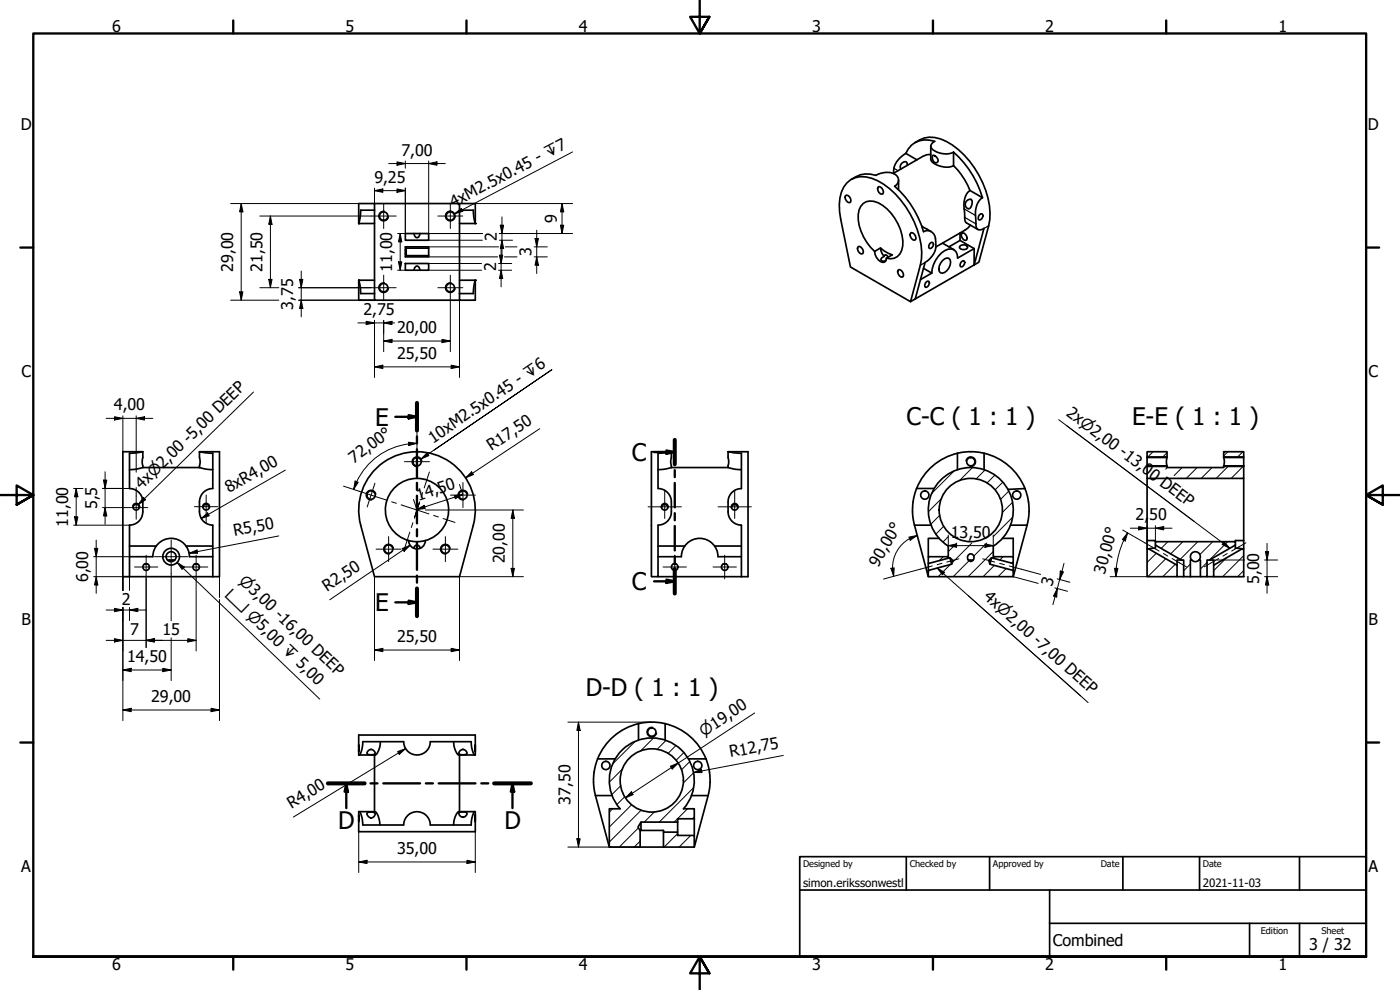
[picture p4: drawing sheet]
<svg xmlns="http://www.w3.org/2000/svg" width="420mm" height="297mm" viewBox="0 0 420 297" stroke-linecap="round" stroke-linejoin="round" font-family="sans-serif">
<!-- layer: Hatch (ISO) -->
<g fill="none" stroke="#000" stroke-width=".3">
<path d="M346.1 135.5l-1.4 1.4M350.2 135.8l-1.4 1.5M368.5 135.5l-1.3 1.3M368.7 139.8l-3.7 3.7M373 135.5l-1.7 1.8M373.3 139.8l-3.8 3.7M282 154.6l-2.6 2.7M282.5 149.6l-3.9 3.9M283.2 157.9l-2.3 2.4M286.3 141.4l-6.6 6.6M291.8 140.3l-3.8 3.9M295.6 141l-2.7 2.7"/>
<path d="M298.6 142.6l-2.4 2.3M300.9 144.7l-2.3 2.3M302.7 147.3l-2.4 2.5M303.8 150.8l-3 3M303.8 155.2l-5.7 5.8M350.3 140.3l-.5 .5M354.8 140.3l-2.4 2.4M359.3 140.3l-3.3 3.2M363.8 140.3l-3.3 3.2M279.1 171l-.5 .5M283.1 167l-1.2 1.2M284.6 161l-1.6 1.6"/>
<path d="M285.2 169.4l-3.6 3.6M287.1 162.9l-2.5 2.6M290.8 168.3l-4.7 4.7M291.7 162.9l-6 6M296.1 162.9l-3.9 4M298.1 165.5l-7.5 7.5M298.4 169.6l-3.4 3.4M301 167l-.9 1M302 170.6l-2.5 2.4M304.1 173h-.1M304.1 168.5l-.5 .5M347 166l-2.7 2.8"/>
<path d="M349.9 167.6l-5.4 5.4M350.5 162.5l-2 2M352.7 169.3l-3.7 3.7M355 162.5l-3.7 3.7M357.3 169.3l-2.1 1.9M359.5 162.5l-5.3 5.3M362.2 168.7l-1.9 2M364 162.5l-3.9 3.9M368.1 167.4l-3.9 3.8M368.4 162.5l-5.4 5.5M373.3 171.2l-1.9 1.8M373.3 166.7l-6.4 6.3"/>
<path d="M186.3 235.7l-2.7 2.7M186.8 230.8l-3.9 3.8M187.5 239l-2.3 2.4M190.6 222.5l-6.7 6.6M196.1 221.5l-3.9 3.8M199.9 222.2l-2.7 2.6M202.8 223.7l-2.3 2.4M205.2 225.8l-2.3 2.3M207 228.5l-2.5 2.5M208.2 231.9l-3.1 3M208.2 236.3l-10.4 10.4M183.9 242.7l-1 1"/>
<path d="M189.6 241.4l-6.7 6.8M191.6 248.4l-5.8 5.8M192.1 252.4l-1.8 1.8M192.4 243.1l-9.5 9.6M196.4 243.6l-3 3.1M199.3 249.7l-.2 .2M203.4 250.1l-4.1 4.1M206.3 242.7l-4 4M207.3 250.7l-3.5 3.5M208.4 245.1l-.6 .6M208.4 254.1l-.1 .1"/>
</g>
<!-- layer: Visible (ISO) -->
<g fill="none" stroke="#000" stroke-width=".51">
<path d="M253.7 58.7l.4-.1a1.59 1.59 0 0 1 1.2 2l-.3 .2a1.63 1.63 0 0 1-1.3-2.1zM254.2 54.9a7.5 7.5 0 0 1 9.1-.7 27 27 0 0 1 13.3 21.5l-.4 3.9-2.9 10.9-18.1-10.4-2.9-14.3a12.3 12.3 0 0 1 1.9-10.9zM255.5 53.8a7.7 7.7 0 0 1 7.3-1.2 5.9 5.9 0 0 1 6.2 0 1.99 1.99 0 0 1-.5 3.3 28.7 28.7 0 0 1 8.7 13.6 2.43 2.43 0 0 1 3.6 2.1 6.4 6.4 0 0 1-3.2 7.2l-2.9 10.9M263.5 56.2l.3-.2a1.6 1.6 0 0 1 1.2 2.1l-.3 .2a1.6 1.6 0 0 1-1.2-2.1zM269.7 54v2.9M271.8 46a7 7 0 0 0-3.7 6M271.8 46l3.4 1.9M272.3 49.6l-.2-.8a1.42 1.42 0 0 0-1.6 .3 1.42 1.42 0 0 0-.2 1.6M274.6 42.8a8.3 8.3 0 0 1 9.4-.4 26.7 26.7 0 0 1 13.1 23.5l-3.3 12.8-1.4 .8M279.3 43.8v4a4.5 4.5 0 0 0 4 2.3 4.5 4.5 0 0 0 2.9-.4M279.3 46.3l-1.2 .1-1.1 .5-8.9 5.1M280 46.6a1.44 1.44 0 0 1 1.2 2.2 1.44 1.44 0 0 1-1.2-2.2z"/>
<path d="M286.2 45.7a5.9 5.9 0 0 1-6.8-1.5 1.49 1.49 0 0 1 1.1-1.8 6.7 6.7 0 0 0-8.7 3.6M286.2 45.7a28.8 28.8 0 0 1 8.7 13.6M286.2 49.7a21.3 21.3 0 0 1 4.9 7.5M286.2 45.7v4M291.1 57.2a5.8 5.8 0 0 0-1.7 5.5l.1 2.5a1.74 1.74 0 0 0 .5 1.7l3.5 2M291.1 57.2l3.8 2.1M294.9 59.3a6.3 6.3 0 0 0-2 6.6v1.3a1.41 1.41 0 0 0 .6 1.7 1.41 1.41 0 0 0 1.8-.4l-2.9 11M107.7 67.1v-6h34.9v6M107.7 67.1h4.7M112.4 63.1h-4.2l-.1 2.2-.4 1.8M112.4 61.1v27M121.6 74.1h7.1v3h-7.1z"/>
<path d="M121.6 79.1h7.1v2h-7.1zM121.6 70.1h7.1v2h-7.1zM121.6 76l.3 .7M121.9 74.5v2.2M121.9 74.5l-.3 .6M121.9 76.7h6.8M121.9 74.5h6.8M124.2 70.1l.2 .6 .7 .6 .4-.1 .6-1.1M137.9 61.1v2h4.1l.2 2.2 .4 1.8M137.9 67.1h4.7M137.9 63.1v25M257.5 74.1l.3-.2a1.67 1.67 0 0 1 1.2 2.1l-.3 .2a1.64 1.64 0 0 1-1.2-2.1z"/>
<path d="M262.5 75.4a3.6 3.6 0 0 0 2.4 3.3l.6-.1 .4-.4 .1-.7M262.5 75.4a13.8 13.8 0 0 1-4.7-12.3 3.8 3.8 0 0 1 5.8-2.2 14.5 14.5 0 0 1 7.3 12.8 3.8 3.8 0 0 1-4.9 3.8M264.2 74.4l-1.7 1M265.3 76.9l-.5-.8-.6-1.7 1.2 .9 2.4 1.2-1.8 1M266.6 77.2l-.4-.5-.7-.2-.8 .8-.3 .7a1.02 1.02 0 0 0 1.5 .2M273.2 70l.4-.2a1.63 1.63 0 0 1 1.2 2.1l-.4 .2a1.6 1.6 0 0 1-1.2-2.1zM276.6 67.8l.1 .1M276.8 68l2.7 1.5M279.1 73l.6-.3a.93 .93 0 0 1 .3 1.2 .93 .93 0 0 1-1.2 .5v-.7zM282.9 78.2l.6-.6 .7-.2 .6 .1a2.53 2.53 0 0 1-.6 3.7l-.7 .5-.6 .3-.6-.1a2.18 2.18 0 0 1 0-2.9zM282.9 72.9l3.4 2M288 74a1.62 1.62 0 0 1 2.4 0v.4a1.62 1.62 0 0 1-2.4 0z"/>
<path d="M288.1 69.9v2.2l4.3 2.5M288.1 72.1l-3.3 2M288.6 70l.3-.1a1.63 1.63 0 0 1 1.2 2.1l-.3 .1a1.6 1.6 0 0 1-1.2-2.1zM288.7 78.4l.4-.2 .3 .2a1.24 1.24 0 0 1-1 1.7 1.16 1.16 0 0 1 .3-1.7zM290.1 60.3a.93 .93 0 0 1 1.6-.1v1a1.23 1.23 0 0 1-1.4 1.3 1.44 1.44 0 0 1-.2-2.2zM291.2 67.5l-1.5 1.5-8.8 5.1M292.4 79.5v-4.9l-5 2.8a2.36 2.36 0 0 0-1.1-2.5 2.36 2.36 0 0 0-2.8 .3 8.6 8.6 0 0 0-3.9 6.7M292.4 79.5l-17.7 10.2M293.9 64.5l.8-.3a1.13 1.13 0 0 1-.9 1.8l-.2-.8zM107.7 84.1l.4 1.7 .1 2.3h4.2M107.7 84.1v6h4.7M107.7 84.1h4.7"/>
<path d="M112.4 88.1v2h25.5M124.2 81.1l.2-.7 .7-.6 .4 .2 .6 1.1M137.9 84.1h4.7M142.6 84.1l-.4 1.7-.2 2.3h-4.1M142.6 84.1v6h-4.7v-2M269.5 81.1l.3-.2a1.6 1.6 0 0 1 1.2 2.1l-.3 .2a1.6 1.6 0 0 1-1.2-2.1zM274.7 89.7l-1.4 .8M277.2 80.5l2.4 1.4M278.1 84.5l.4-.2 .3 .2a1.27 1.27 0 0 1-1.1 1.7 1.18 1.18 0 0 1 .4-1.7zM279.6 81.9l-3.4 2M36.9 135.5h6l-4 .5v10.6a4 4 0 0 1 4 4 6.7 6.7 0 0 1-1.2 5.8 4.1 4.1 0 0 1-2.8 1.2v15.4h-2zM42.9 135.5l-.2 3 .2 1.8"/>
<path d="M59.9 135.5l4 .5v10.6a4 4 0 0 0-4 4 6.7 6.7 0 0 0 1.1 5.8 4.2 4.2 0 0 0 2.9 1.2v15.4M59.9 135.5h6v37.5h-2M59.9 135.5l.2 3-.2 1.8M195.5 135.5h6l-4 .5v10.6a4 4 0 0 1 4 4 6.5 6.5 0 0 1-1.2 5.8 4.1 4.1 0 0 1-2.8 1.2v15.4h-2zM201.5 135.5l-.2 3 .2 1.8M218.5 135.5l4 .5v10.6a4 4 0 0 0-4 3.9 6.5 6.5 0 0 0 1.2 5.9 4.1 4.1 0 0 0 2.8 1.2v15.4M218.5 135.5h6v37.5h-27M218.5 135.5l.2 3-.2 1.8M287.4 136a17.5 17.5 0 0 0-12.3 10.6M295.3 136a17.5 17.5 0 0 1 12.3 10.6M344.3 139.8h5.9v.5h17v-.5h6.1v3.7h-29zM344.3 135.5h5.9v1.8h-5.9z"/>
<path d="M344.3 137.3v2.5M350.2 137.3l-.1 1.2 .1 1.3M367.2 135.5h6.1v1.8h-6.1zM367.2 137.3l.3 1.2-.3 1.3M373.3 137.3v2.5M39.9 152.2a.99 .99 0 0 1 1-.9 .99 .99 0 0 1 .9 .9M42.9 140.3l-1.8 .4-2.2 .2M42.9 140.3h17M59.9 140.3l1.7 .4 2.3 .2M60.9 152.2a.99 .99 0 0 1 1-.9 .99 .99 0 0 1 .9 .9M112.9 140.6a17.5 17.5 0 0 1 21.1-2.7 17.5 17.5 0 0 1 8 19.7l-4.1 15.4h-25.5l-4.1-15.4a17.5 17.5 0 0 1 4.6-17zM198.5 152.2a1 1 0 0 1 1-.9 1 1 0 0 1 1 .9"/>
<path d="M201.5 140.3l-1.8 .4-2.2 .2M201.5 140.3h17M218.5 140.3l1.8 .4 2.2 .2M219.5 152.2a1.01 1.01 0 0 1 1-.8 1.01 1.01 0 0 1 1 .8M274.4 157.6h5M274.4 157.6l4.2 15.4M280.4 146.6h-5.3a17.7 17.7 0 0 0-.7 11M282.3 144.1a12.7 12.7 0 0 1 19 1 12.7 12.7 0 0 1-3.2 18.7v3.2h6v2.1l-6.5-1.7-.8 .8 .3 1.1 7 1.9v1.8h-25.5v-1.8l7-1.9 .3-1.1-.8-.8-6.5 1.7v-2.1h6v-3.2a12.8 12.8 0 0 1-2.3-19.7zM287.3 140.9v-4.9a18.2 18.2 0 0 1 8 0v4.9M303.3 157.6h5M307.6 146.6a17.6 17.6 0 0 1 .7 11M307.6 146.6l-5.1 .2"/>
<path d="M308.3 157.6l-4.2 15.4M344.3 143.5v18.7M373.3 143.5v18.7M38.9 167h7a5.5 5.5 0 0 1 5.5-5.5 5.5 5.5 0 0 1 5.5 5.5h7M38.9 163.8h8M38.9 173h25M43.4 169.2h.9M50.2 168h2.3M55.8 163.8h8.1M58.4 169.2h.9M122.6 162.2a2.51 2.51 0 0 0 2.5 2.5 2.51 2.51 0 0 0 2.6-2.5M122.6 162.2a9.5 9.5 0 0 1-5.2-14.6 9.5 9.5 0 0 1 15.5 0 9.5 9.5 0 0 1-5.3 14.6"/>
<path d="M122.6 162.2l2.9 .3 2.1-.3M124.2 164.5l.2-.6 .5-.3h.5l.5 .3 .2 .6M197.5 167h7a5.5 5.5 0 0 1 5.5-5.5 5.5 5.5 0 0 1 5.5 5.5h7M197.5 163.8h8M202.1 169.2h.8M214.5 163.8h8M217.1 169.2h.8M278.6 169.1v2.1M281.8 161.5h-3.2v5.5M285.1 167.4l.5 1.9M290.6 168h1.5M297.6 167.4l-.5 1.9"/>
<path d="M300.8 161.5h3.3v5.5M304.1 169.1v2.1M344.3 164.7h.4l8.6 4.9v3.4h-9zM346.8 163.5v1l-2.1 .2M346.8 162.5v-.3h-2.5v2.5M353.3 173h1.9M354.5 168h-1.2v1.6M357.3 173h3M357.6 168h-.3v5M359.9 168h.4v5h1.9v-5h.8l7.8-4.5v-1h-24v1l7.7 4.5h.7v5h2.1M362.2 173h2M363 168h1.2v1.6"/>
<path d="M364.2 169.6l8.5-4.9h.6v8.3h-9.1zM370.8 163.5v1l1.9 .2M370.8 162.5v-.3h2.5v2.5M191.6 217.1a17.5 17.5 0 0 0-12.2 10.6M191.6 217.1a18.2 18.2 0 0 1 8 0M191.6 217.1v4.9M199.6 217.1a17.5 17.5 0 0 1 12.3 10.6M199.6 217.1v4.9M107.7 223.5v2zM107.8 226.5a6 6 0 0 0 1.1-4h12.2a4 4 0 0 0 4 4 4 4 0 0 0 4-4h12.3a6 6 0 0 0 1.1 4M110.5 225.3a1.19 1.19 0 0 1 1.3-.3 1.19 1.19 0 0 1 .7 1.2l-1.1 .3-1-.2-.3-.4zM112.4 226.5v17"/>
<path d="M114.2 222.5a4.9 4.9 0 0 1-1.6 4h-4.9v-1.7M136.1 222.5a5 5 0 0 0 1.5 4h5v-6h-34.9v3.8M137.9 226.5v17M138.1 225.3a1.19 1.19 0 0 1 1.3-.3 1.19 1.19 0 0 1 .7 1.2l-1.2 .3-.9-.2-.3-.4zM142.6 223.5v2zM178.7 238.7h5M178.7 238.7l4.2 15.5M179.3 227.7a17.7 17.7 0 0 0-.6 11M179.3 227.7h5.3M206.6 227.7h5.3M207.5 238.7h5M211.9 227.7a17.7 17.7 0 0 1 .6 11"/>
<path d="M212.5 238.7l-4.1 15.5M107.7 245.8v3.7h34.9v-6h-5a5 5 0 0 0-1.5 4M107.7 245.3v-1.8h4.9a5.1 5.1 0 0 1 1.4 4M107.7 244.5v2zM107.8 243.5a6 6 0 0 1 1.1 4h12.2a4 4 0 0 1 4-4 4 4 0 0 1 4 4h12.3a6 6 0 0 1 1.1-4M110.1 244l1.2-.4a1.02 1.02 0 0 1 1.3 .6 1.25 1.25 0 0 1-1.4 1.2 1.25 1.25 0 0 1-1.1-1.4zM137.7 243.9l1.2-.3 1.2 .3a1.2 1.2 0 0 1-1.2 1.3 1.2 1.2 0 0 1-1.2-1.3zM142.6 244.5v2zM186.1 242.7a12.8 12.8 0 0 1 .7-17.7 12.8 12.8 0 0 1 17.7 0 12.8 12.8 0 0 1 .6 17.7h3.3v3h-5v1M186.1 242.7h-3.2v11.5h9.2v-5l-.6-1 .9-1.5h11M192.1 254.2h7M192.4 246.7v2.5h6.7v.5"/>
<path d="M192.4 249.2h-.3M199.1 249.7h4.3v1h5v3.5h-9.3zM203.4 246.7v3M208.4 245.7v5"/>
<circle cx="115.1" cy="64.8" r="1.26"/>
<circle cx="135.1" cy="64.8" r="1.26"/>
<circle cx="115.1" cy="86.3" r="1.26"/>
<circle cx="135.1" cy="86.3" r="1.26"/>
<circle cx="125.1" cy="138.5" r="1.26"/>
<circle cx="291.3" cy="138.5" r="1.26"/>
<circle cx="40.9" cy="152" r="1.01"/>
<circle cx="61.9" cy="152" r="1"/>
<circle cx="111.3" cy="148.5" r="1.26"/>
<circle cx="138.9" cy="148.5" r="1.26"/>
<circle cx="199.5" cy="152.1" r="1"/>
<circle cx="220.5" cy="152.1" r="1"/>
<circle cx="277.6" cy="148.6" r="1.25"/>
<circle cx="291.3" cy="153" r="9.5"/>
<circle cx="305.1" cy="148.6" r="1.25"/>
<circle cx="43.8" cy="170.1" r="1.02"/>
<circle cx="51.4" cy="167" r="1.49"/>
<circle cx="51.4" cy="167" r="2.51"/>
<circle cx="58.8" cy="170.1" r="1.02"/>
<circle cx="116.6" cy="164.8" r="1.26"/>
<circle cx="133.7" cy="164.8" r="1.26"/>
<circle cx="202.5" cy="170.1" r="1.02"/>
<circle cx="217.5" cy="170.1" r="1.03"/>
<circle cx="291.4" cy="167.4" r="1.08"/>
<circle cx="358.7" cy="167" r="1.49"/>
<circle cx="195.6" cy="219.7" r="1.25"/>
<circle cx="181.8" cy="229.7" r="1.25"/>
<circle cx="195.6" cy="234.2" r="9.5"/>
<circle cx="209.4" cy="229.7" r="1.25"/>
</g>
<!-- layer: Visible Narrow (ISO) -->
<g fill="none" stroke="#000" stroke-width=".36">
<path d="M268.3 50.5l1.2 .7M115.4 63.4a1.49 1.49 0 0 0-1.7 1.2 1.49 1.49 0 0 0 1.2 1.7 1.49 1.49 0 0 0 1.7-1.2M135.4 63.4a1.49 1.49 0 0 0-1.7 1.2 1.49 1.49 0 0 0 1.2 1.7 1.49 1.49 0 0 0 1.7-1.2M277.6 78.8l-1.4 .8M289.4 62.7l3.4 2M289.5 65.2l3.4 2M296.7 67.7l-1.4 .8M115.4 84.8a1.49 1.49 0 0 0-1.7 1.3 1.49 1.49 0 0 0 1.2 1.7 1.49 1.49 0 0 0 1.7-1.2M135.4 84.8a1.49 1.49 0 0 0-1.7 1.3 1.49 1.49 0 0 0 1.2 1.7 1.49 1.49 0 0 0 1.7-1.2M126.6 138.3a1.49 1.49 0 0 0-1.7-1.2 1.49 1.49 0 0 0-1.2 1.7 1.49 1.49 0 0 0 1.7 1.2M289.9 138.3a1.49 1.49 0 0 1 1.7-1.2 1.49 1.49 0 0 1 1.2 1.7 1.49 1.49 0 0 1-1.7 1.2M344.3 137h5.9"/>
<path d="M367.2 137h6.1M112.8 148.3a1.49 1.49 0 0 0-1.7-1.2 1.49 1.49 0 0 0-1.2 1.7 1.49 1.49 0 0 0 1.7 1.2M140.4 148.3a1.49 1.49 0 0 0-1.7-1.2 1.49 1.49 0 0 0-1.2 1.7 1.49 1.49 0 0 0 1.7 1.2M344.3 140h5.9M367.2 140h6.1M118.1 164.5a1.49 1.49 0 0 0-1.7-1.2 1.49 1.49 0 0 0-1.3 1.7 1.49 1.49 0 0 0 1.8 1.2M135.1 164.5a1.49 1.49 0 0 0-1.7-1.2 1.49 1.49 0 0 0-1.2 1.7 1.49 1.49 0 0 0 1.7 1.2M195.9 218.2a1.49 1.49 0 0 0-1.7 1.2 1.49 1.49 0 0 0 1.2 1.7 1.49 1.49 0 0 0 1.7-1.2"/>
</g>
<!-- layer: Visible (ISO) -->
<g fill="#000">
<circle cx="107.7" cy="67.1" r=".25"/>
<circle cx="142.6" cy="67.1" r=".25"/>
<circle cx="107.7" cy="84.1" r=".25"/>
<circle cx="142.6" cy="84.1" r=".25"/>
</g>
<!-- layer: Section Line (ISO) -->
<g fill="none" stroke="#000" stroke-width=".7">
<path d="M118.6 125.1h6.5M122.6 124.6l2.5 .5-2.5 .4zM125.1 120.9v8.3M125.1 131v2.1M125.1 134.8v8.3M196.3 135.6h6.2M200 135.2l2.5 .4-2.5 .6zM202.5 132v7.3M125.1 144.9v2.1M125.1 148.7v8.3M125.1 158.8v2.1M202.5 141.1v2.1"/>
<path d="M202.5 144.9v7.3M202.5 154v2.1M202.5 157.8v7.3M125.1 162.7v8.3M125.1 172.7v2.1M125.1 176.6v8.3M196.3 174.4h6.2M200 173.9l2.5 .5-2.5 .5zM202.5 166.9v2.1M202.5 170.8v7.3M118.6 180.7h6.5M122.6 180.2l2.5 .5-2.5 .5z"/>
<path d="M98.4 235h11M103.9 235l.5 2.5h-1zM103.9 235v7.5M111.2 235h2.1M115 235h11.1M127.8 235h2.1M131.7 235h11M144.4 235h2.1M148.3 235h11M153.8 235l.5 2.5h-1zM153.8 235v7.5"/>
</g>
<path d="M125.1 120.9v8.3M202.5 132v7.3M125.1 176.6v8.3M202.5 170.8v7.3M98.4 235h11M148.3 235h11" fill="none" stroke="#000" stroke-width="1.2"/>
<g fill="#000">
<path d="M122.6 124.6l2.5 .5-2.5 .4z" fill-rule="evenodd"/>
<path d="M200 135.2l2.5 .4-2.5 .6z" fill-rule="evenodd"/>
<path d="M200 173.9l2.5 .5-2.5 .5z" fill-rule="evenodd"/>
<path d="M122.6 180.2l2.5 .5-2.5 .5z" fill-rule="evenodd"/>
<path d="M103.9 235l.5 2.5h-1z" fill-rule="evenodd"/>
<path d="M153.8 235l.5 2.5h-1z" fill-rule="evenodd"/>
</g>
<!-- layer: Border (ISO) -->
<g fill="none" stroke="#000" stroke-width=".7">
<path d="M70 6.1v3.9M140 6.1v3.9M210 0v10l-2.9-5h5.8l-2.9 5 2.9-5M280 6.1v3.9M350 6.1v3.9M6.1 74.3h3.9M410 74.3h3.9M0 148.5h10l-5-2.8v5.7l5-2.9-5 2.9M420 148.5h-10l5-2.8v5.7l-5-2.9 5 2.9M6.1 222.8h3.9M410 222.8h3.9M10 287v-277h400v277h-400h400"/>
<path d="M70 287v3.9M140 287v3.9M212.9 292l-2.9-5 2.9 5h-5.8l2.9-5v10M280 287v3.9M350 287v3.9"/>
</g>
<!-- layer: Title (ISO) -->
<path d="M240 257h170v30h-170zM272 257v10M297 257v10M337 257v10M360 257v10M390 257v10M240 267h170M315 277h95M315 267v20M375 277v10M390 277v10" fill="none" stroke="#000" stroke-width=".51"/>
<!-- layer: Center Mark (ISO) -->
<g fill="none" stroke="#000" stroke-width=".3">
<path d="M111.4 64.8h7.5M115.1 61.1v7.5M131.4 64.8h7.5M135.1 61.1v7.5M111.4 86.3h7.5M115.1 82.6v7.5M131.4 86.3h7.5M135.1 82.6v7.5M121.4 138.5h7.5M125.1 134.8v7.5M37.4 152.3h7M40.9 148.8v7"/>
<path d="M58.4 152h7M61.9 148.5v8.5M112.5 145l-2.3 7.1M123 159.7l-1.6 4.8M123.9 156.8l-.5 1.5M124.4 155.4l.7-2.4-.7 2.4M125.9 150.7l-.8 2.3 .8-2.3M126.9 147.8l-.5 1.4M128.9 141.6l-1.6 4.8M135.2 148.6h7.5M138.9 144.8v7.5M194.5 152.1h10"/>
<path d="M199.5 147.1v8.5M215.5 152.1h10M220.5 147.1v8.5M40.4 170.1h7M43.9 166.6v7.1M46.4 167h10M51.4 162v10M55.4 170.1h7M58.9 166.6v7.1M112.9 164.8h7.5M116.6 161v7.5M129.9 164.8h7.5"/>
<path d="M133.7 161v7.5M199 170.1h7M202.5 166.6v7.1M214 170.1h7M217.5 166.6v7.1"/>
</g>
<!-- layer: Dimension (ISO) -->
<g fill="none" stroke="#000" stroke-width=".3">
<path d="M112.4 57.2l2.5-.5v1zM112.4 56.4v6.7M112.4 57.2h9.2M116.6 49.1h17M119.1 48.6l2.5 .5-2.5 .5zM119.1 56.7l2.5 .5-2.5 .5zM121.6 48.3v2.2M121.6 56.4v13.7h-2.3M128.7 49.1l2.4-.5v1zM128.7 48.3v21.8h16.1M69.2 61.1h43.2M72.4 61.1l.5 2.5h-1z"/>
<path d="M72.4 61.1v29M78 64.8h33.4M81.2 64.8l.4 2.5h-1zM81.2 64.8v21.5M119.6 78.6h1l-.5 2.5zM120.1 70.1l.5 2.5h-1zM120.1 70.1v11M128.7 72.1h16.1M128.7 79.1h15.8M128.7 77.1h20.7M128.7 74.1h20.9M140.7 61.1h31.2"/>
<path d="M149.6 79.1h4M149.9 76.6h1l-.5 2.5zM149.9 72.1h3.9M149.9 70.1h22M150.1 67.6h1.1l-.6 2.5zM150.4 74.1v12M150.6 72.1l.6 2.5h-1.1zM150.6 65.1v12M151.4 77.1h3.8M151.6 74.1h3.6M160.3 77.1h4M160.3 74.1h4"/>
<path d="M160.6 71.6h1l-.5 2.5zM161.1 77.1l.5 2.5h-1zM161.1 69.1v13M168.2 67.6h1l-.5 2.5zM168.7 61.1l.5 2.5h-1zM168.7 61.1v9M69.2 90.1h14.5M71.9 87.6h1l-.5 2.5zM78 86.3h5.7M80.6 83.8h1l-.4 2.5zM89.6 90.1h22.8M89.6 86.3h21.8"/>
<path d="M89.9 83.8h1l-.5 2.5zM90.4 90.1l.5 2.5h-1zM90.4 81.3v13.8M107.4 96.9h11M109.9 96.4l2.5 .5-2.5 .5zM112.4 88.1v2.1M112.4 96.1v17.1M115.1 96.9l2.5-.5v1zM115.1 90.1v.1M115.1 96.1v9.4M119.3 81.1h2.3M128.7 81.1h15.8"/>
<path d="M135.1 90.1v15.4M137.9 88.1v25.1M149.6 81.1h4M150.4 81.1l.5 2.5h-1zM112.4 110.1l2.5-.5v1zM112.4 110.1h25.5M115.1 102.3l2.5-.5v1zM115.1 102.3h20M132.7 101.8l2.4 .5-2.4 .5zM135.4 109.6l2.5 .5-2.5 .5zM31.9 125.5h14M34.4 125l2.5 .5-2.5 .5z"/>
<path d="M36.9 124.8v10.7M40.9 125.5l2.5-.5v1zM40.9 124.8v16.9M122.6 132.7l2.5 .3-2.4 .7zM125.1 133a20.1 20.1 0 0 0-19 13.8M125.1 129.8v5M162 128.6l-22.3 14.8M22.1 157.6h16.8M22.1 146.6h2.8M22.4 155.1h1l-.5 2.5zM22.9 146.6l.5 2.5h-1zM22.9 146.6v11"/>
<path d="M30.8 146.5l8.1 .1M30.8 152.3h6.6M31.1 144h.9l-.5 2.5zM31.5 152.3l.5 2.5h-.9zM31.5 141.5v15.8M40.9 146.3v2.5M60.4 155.6l1.9-1.7 .5 .9zM85.6 141.1l-25.2 14.5M103.1 145.9l4.7 1.5M106.6 144.3l.9 .4-1.4 2.1zM125.1 152.9l2.2-1.3 .3 1zM127.7 153h29.4"/>
<path d="M136.4 148.7l2.5-.3-2.2 1.2zM137.9 145.4l.9 2.8M138.9 148.4l-13.8 4.5-1-3.1M139.7 143.4l1.8-1.8 .6 .8zM153.9 153l.5 2.5h-1zM153.9 153v20M336.9 159l6.7 3.9M338.4 159.9l-.7 2.4-.9-.4zM338.4 159.9a26.2 26.2 0 0 0-3.5 13.1M339.2 158.5h12.5M341.7 158l2.6 .5-2.6 .5zM344.3 157.7v5.4"/>
<path d="M346.8 158.5l2.4-.5v1zM346.8 157.7v4.8M28.1 173h10.8v4.2M28.1 167h10.8M28.4 164.5h1l-.5 2.5zM28.9 173l.5 2.5h-1zM28.9 162v16M36.9 173v4.2M43.9 173.7v20.6M51.4 172v14.3M56.8 166l2.3-1 .2 1zM58.9 173.7v21.6"/>
<path d="M65.9 173v6.3M65.9 179.9v36.3M83.7 160.8l-26.9 5.2M112.4 173v25.2M120.7 164.6l2.4-1-1.8 1.8zM123.1 163.6l-24.1 16.4M153.4 170.5h1l-.5 2.5zM157.1 173h-19.2v25.2M267.4 170.5l1-.1-.2 2.5zM272.8 161.1l2.5-.4-2.1 1.4zM275.3 160.7a10 10 0 0 0-7.1 12.2M276.2 170.8l-11.1 2.9"/>
<path d="M284.6 163.7l2.5-.5v1zM284.6 163.7h13.5M284.6 160.5v3.3M295.6 163.2l2.5 .5-2.5 .5zM298.1 160.5v3.3M304.1 173l7.5 2M306.5 170.8l5.8 1.5M316.6 176.4l3.8 1M317.3 173.7l3.8 1M317.3 176.6l-.2 2.5-.9-.2zM318.2 171.3l1 .3-1.2 2.3zM319.3 169l-3.3 12.4"/>
<path d="M333.2 173h11.1M334.5 170.5h1l-.6 2.5zM344.3 163.4v1.3M364.2 173h9.3M364.2 168h.6M365.2 168h8.3M379.5 173h3.9M379.5 168h3.9M379.8 165.5h1l-.5 2.5zM380.3 173l.5 2.5h-1zM380.3 163v15M31.9 192.1h27"/>
<path d="M31.9 183h12M34.4 191.6l2.5 .5-2.5 .5zM34.4 182.5l2.5 .5-2.5 .5zM36.9 182.3v33.9M38.9 183l2.5-.5v1zM38.9 182.3v3.9M43.9 192.1l2.5-.5v1zM51.4 191.4v12.8M56.4 191.6l2.5 .5-2.5 .5zM112.4 195l2.5-.5v1zM112.4 195h25.5M135.4 194.5l2.5 .5-2.5 .5z"/>
<path d="M36.9 213l2.5-.5v1zM36.9 201l2.5-.5v1zM36.9 213h29M36.9 201h14.5M48.9 200.5l2.5 .5-2.5 .5zM63.4 212.5l2.5 .5-2.5 .5zM170.4 216.7h25.2M173.6 216.7l.5 2.5h-1zM173.6 216.7v37.5M226.5 213.9l-38.8 25.5M119.3 225.5l2.4-.9-1.9 1.7zM121.7 224.6l-33.7 20.6"/>
<path d="M189.5 237.6l.5 .8-2.3 1zM201.2 229.9l2.4-1-1.9 1.8zM208.2 231.8l2.3-1 .2 1zM235.1 226.7l-26.9 5.1M107.7 258.6l2.5-.5v1zM107.7 258.6h34.9M107.7 249.5v12.3M140.1 258.1l2.5 .5-2.5 .5zM142.6 249.5v12.3M170.4 254.2h21.7M173.1 251.7h1l-.5 2.5z"/>
</g>
<g fill="#000">
<path d="M112.4 57.2l2.5-.5v1z" fill-rule="evenodd"/>
<path d="M119.1 48.6l2.5 .5-2.5 .5z" fill-rule="evenodd"/>
<path d="M119.1 56.7l2.5 .5-2.5 .5z" fill-rule="evenodd"/>
<path d="M128.7 49.1l2.4-.5v1z" fill-rule="evenodd"/>
<path d="M72.4 61.1l.5 2.5h-1z" fill-rule="evenodd"/>
<path d="M81.2 64.8l.4 2.5h-1z" fill-rule="evenodd"/>
<path d="M119.6 78.6h1l-.5 2.5z" fill-rule="evenodd"/>
<path d="M120.1 70.1l.5 2.5h-1z" fill-rule="evenodd"/>
<path d="M149.9 76.6h1l-.5 2.5z" fill-rule="evenodd"/>
<path d="M150.1 67.6h1.1l-.6 2.5z" fill-rule="evenodd"/>
<path d="M150.6 72.1l.6 2.5h-1.1z" fill-rule="evenodd"/>
<path d="M160.6 71.6h1l-.5 2.5z" fill-rule="evenodd"/>
<path d="M161.1 77.1l.5 2.5h-1z" fill-rule="evenodd"/>
<path d="M168.2 67.6h1l-.5 2.5z" fill-rule="evenodd"/>
<path d="M168.7 61.1l.5 2.5h-1z" fill-rule="evenodd"/>
<path d="M71.9 87.6h1l-.5 2.5z" fill-rule="evenodd"/>
<path d="M80.6 83.8h1l-.4 2.5z" fill-rule="evenodd"/>
<path d="M89.9 83.8h1l-.5 2.5z" fill-rule="evenodd"/>
<path d="M90.4 90.1l.5 2.5h-1z" fill-rule="evenodd"/>
<path d="M109.9 96.4l2.5 .5-2.5 .5z" fill-rule="evenodd"/>
<path d="M115.1 96.9l2.5-.5v1z" fill-rule="evenodd"/>
<path d="M150.4 81.1l.5 2.5h-1z" fill-rule="evenodd"/>
<path d="M112.4 110.1l2.5-.5v1z" fill-rule="evenodd"/>
<path d="M115.1 102.3l2.5-.5v1z" fill-rule="evenodd"/>
<path d="M132.7 101.8l2.4 .5-2.4 .5z" fill-rule="evenodd"/>
<path d="M135.4 109.6l2.5 .5-2.5 .5z" fill-rule="evenodd"/>
<path d="M34.4 125l2.5 .5-2.5 .5z" fill-rule="evenodd"/>
<path d="M40.9 125.5l2.5-.5v1z" fill-rule="evenodd"/>
<path d="M122.6 132.7l2.5 .3-2.4 .7z" fill-rule="evenodd"/>
<path d="M22.4 155.1h1l-.5 2.5z" fill-rule="evenodd"/>
<path d="M22.9 146.6l.5 2.5h-1z" fill-rule="evenodd"/>
<path d="M31.1 144h.9l-.5 2.5z" fill-rule="evenodd"/>
<path d="M31.5 152.3l.5 2.5h-.9z" fill-rule="evenodd"/>
<path d="M60.4 155.6l1.9-1.7 .5 .9z" fill-rule="evenodd"/>
<path d="M106.6 144.3l.9 .4-1.4 2.1z" fill-rule="evenodd"/>
<path d="M125.1 152.9l2.2-1.3 .3 1z" fill-rule="evenodd"/>
<path d="M136.4 148.7l2.5-.3-2.2 1.2z" fill-rule="evenodd"/>
<path d="M139.7 143.4l1.8-1.8 .6 .8z" fill-rule="evenodd"/>
<path d="M153.9 153l.5 2.5h-1z" fill-rule="evenodd"/>
<path d="M341.7 158l2.6 .5-2.6 .5z" fill-rule="evenodd"/>
<path d="M346.8 158.5l2.4-.5v1z" fill-rule="evenodd"/>
<path d="M28.4 164.5h1l-.5 2.5z" fill-rule="evenodd"/>
<path d="M28.9 173l.5 2.5h-1z" fill-rule="evenodd"/>
<path d="M56.8 166l2.3-1 .2 1z" fill-rule="evenodd"/>
<path d="M120.7 164.6l2.4-1-1.8 1.8z" fill-rule="evenodd"/>
<path d="M153.4 170.5h1l-.5 2.5z" fill-rule="evenodd"/>
<path d="M267.4 170.5l1-.1-.2 2.5z" fill-rule="evenodd"/>
<path d="M272.8 161.1l2.5-.4-2.1 1.4z" fill-rule="evenodd"/>
<path d="M284.6 163.7l2.5-.5v1z" fill-rule="evenodd"/>
<path d="M295.6 163.2l2.5 .5-2.5 .5z" fill-rule="evenodd"/>
<path d="M317.3 176.6l-.2 2.5-.9-.2z" fill-rule="evenodd"/>
<path d="M318.2 171.3l1 .3-1.2 2.3z" fill-rule="evenodd"/>
<path d="M334.5 170.5h1l-.6 2.5z" fill-rule="evenodd"/>
<path d="M338.4 159.9l-.7 2.4-.9-.4z" fill-rule="evenodd"/>
<path d="M379.8 165.5h1l-.5 2.5z" fill-rule="evenodd"/>
<path d="M380.3 173l.5 2.5h-1z" fill-rule="evenodd"/>
<path d="M34.4 191.6l2.5 .5-2.5 .5z" fill-rule="evenodd"/>
<path d="M34.4 182.5l2.5 .5-2.5 .5z" fill-rule="evenodd"/>
<path d="M38.9 183l2.5-.5v1z" fill-rule="evenodd"/>
<path d="M43.9 192.1l2.5-.5v1z" fill-rule="evenodd"/>
<path d="M43.9 192.1l2.5-.5v1z" fill-rule="evenodd"/>
<path d="M56.4 191.6l2.5 .5-2.5 .5z" fill-rule="evenodd"/>
<path d="M112.4 195l2.5-.5v1z" fill-rule="evenodd"/>
<path d="M135.4 194.5l2.5 .5-2.5 .5z" fill-rule="evenodd"/>
<path d="M36.9 213l2.5-.5v1z" fill-rule="evenodd"/>
<path d="M36.9 201l2.5-.5v1z" fill-rule="evenodd"/>
<path d="M48.9 200.5l2.5 .5-2.5 .5z" fill-rule="evenodd"/>
<path d="M63.4 212.5l2.5 .5-2.5 .5z" fill-rule="evenodd"/>
<path d="M173.6 216.7l.5 2.5h-1z" fill-rule="evenodd"/>
<path d="M119.3 225.5l2.4-.9-1.9 1.7z" fill-rule="evenodd"/>
<path d="M189.5 237.6l.5 .8-2.3 1z" fill-rule="evenodd"/>
<path d="M201.2 229.9l2.4-1-1.9 1.8z" fill-rule="evenodd"/>
<path d="M208.2 231.8l2.3-1 .2 1z" fill-rule="evenodd"/>
<path d="M107.7 258.6l2.5-.5v1z" fill-rule="evenodd"/>
<path d="M140.1 258.1l2.5 .5-2.5 .5z" fill-rule="evenodd"/>
<path d="M173.1 251.7h1l-.5 2.5z" fill-rule="evenodd"/>
</g>
<!-- layer: Centerline (ISO) -->
<g fill="none" stroke="#000" stroke-width=".3">
<path d="M107.8 147.4l8.3 2.7M117.5 150.6l1.5 .4M120.4 151.5l.6 .2M120.9 151.6l7.8 2.6M130.1 154.7l1.5 .4M133 155.6l3.5 1.1M279.8 169.8l-3.6 1M282.7 169l-1.5 .4M285.5 168.3l-1.4 .3M287.8 167.7l-2.5 .6M294.9 167.7l3.6 .9M300 169l1.4 .4"/>
<path d="M302.9 169.8l1.3 .4M304.1 170.1l2.4 .7M343.6 162.9l4.3 2.4M349.2 166.1l1.3 .7M351.8 167.6l2.2 1.3M353.9 168.8l2.1 1.3M365.7 167.6l-4.3 2.5M368.3 166.1l-1.3 .7M371.8 164.1l-2.2 1.2M373.9 162.9l-2.1 1.2"/>
</g>
<!-- layer: Symbol (ISO) -->
<g fill="none" stroke="#000" stroke-width=".3">
<path d="M171.8 45.6l-35.3 18.5M135 63.3l-.6 .3-.5 .5M135.2 63.3l.7 .2M135.9 63.6l.5 .5 .2 .6M136.5 64.1l2-1.6 .4 .9zM136.6 64.9v.2M76.1 117.6l-34.5 33.7M128.2 135.9l.5 .8-2.3 1zM130.3 135l35.4-24.1-39.3 26.8M317.7 125.9l40.7 30.5M320.1 127.7l49 36.8M43 149.2l.7 .8-2.1 1.3z"/>
<path d="M53.2 168.8l2.1 1.3-.7 .7zM53.2 168.8l42.8 41M281.3 170.4l2.2 1.3-.7 .8zM281.3 170.4l43 38.4M290.6 178.7l36 32.1M367.4 162.6l1.7 1.9-2.3-1.1z"/>
</g>
<g fill="#000">
<path d="M136.5 64.1l2-1.6 .4 .9z" fill-rule="evenodd"/>
<path d="M128.2 135.9l.5 .8-2.3 1z" fill-rule="evenodd"/>
<path d="M43 149.2l.7 .8-2.1 1.3z" fill-rule="evenodd"/>
<path d="M53.2 168.8l2.1 1.3-.7 .7z" fill-rule="evenodd"/>
<path d="M281.3 170.4l2.2 1.3-.7 .8z" fill-rule="evenodd"/>
<path d="M367.4 162.6l1.7 1.9-2.3-1.1z" fill-rule="evenodd"/>
</g>
<g font-size="7.3">
<text x="112.6" y="127.7">E</text>
<text x="272.1" y="127.6">C-C ( 1 : 1 )</text>
<text x="339.8" y="127.6">E-E ( 1 : 1 )</text>
<text x="189.7" y="138.3">C</text>
<text x="189.7" y="177.1">C</text>
<text x="112.6" y="183.4">E</text>
<text x="175.8" y="208.7">D-D ( 1 : 1 )</text>
<text x="101.5" y="248.8">D</text>
<text x="151.4" y="248.8">D</text>
</g>
<g font-size="4.8">
<text x="33.7" y="9.6">6</text>
<text x="103.7" y="9.6">5</text>
<text x="173.7" y="9.6">4</text>
<text x="243.7" y="9.6">3</text>
<text x="313.7" y="9.6">2</text>
<text x="383.7" y="9.6">1</text>
<text x="6.2" y="38.9">D</text>
<text x="410.5" y="38.9">D</text>
<text x="120.5" y="46.7">7,00</text>
<text x="112.4" y="54.8">9,25</text>
<text x="136.1" y="62.3" transform="rotate(-28 136.1 62.3)">4xM2.5x0.45 - ↧7</text>
<text x="167.1" y="66.9" transform="rotate(-90 167.1 66.9)">9</text>
<text x="149.1" y="72.4" transform="rotate(-90 149.1 72.4)">2</text>
<text x="159.5" y="76.9" transform="rotate(-90 159.5 76.9)">3</text>
<text x="70" y="81.6" transform="rotate(-90 70 81.6)">29,00</text>
<text x="78.7" y="81.6" transform="rotate(-90 78.7 81.6)">21,50</text>
<text x="117.7" y="81.6" transform="rotate(-90 117.7 81.6)">11,00</text>
<text x="148.9" y="81.4" transform="rotate(-90 148.9 81.4)">2</text>
<text x="88" y="92.9" transform="rotate(-90 88 92.9)">3,75</text>
<text x="109.1" y="94.5">2,75</text>
<text x="119.2" y="99.9">20,00</text>
<text x="119.2" y="107.7">25,50</text>
<text x="6.4" y="113.2">C</text>
<text x="410.7" y="113.2">C</text>
<text x="34.2" y="123.1">4,00</text>
<text x="319.8" y="124.5" transform="rotate(37 319.8 124.5)">2x⌀2,00 -13,00 DEEP</text>
<text x="130" y="133.1" transform="rotate(-34 130 133.1)">10xM2.5x0.45 - ↧6</text>
<text x="147.6" y="135.3" transform="rotate(-34 147.6 135.3)">R17,50</text>
<text x="106.2" y="139.1" transform="rotate(-36 106.2 139.1)">72,00°</text>
<text x="42.6" y="147" transform="rotate(-44 42.6 147)">4x⌀2,00 -5,00 DEEP</text>
<text x="68.7" y="148" transform="rotate(-30 68.7 148)">8xR4,00</text>
<text x="29.1" y="152.8" transform="rotate(-90 29.1 152.8)">5,5</text>
<text x="125.6" y="150.2" transform="rotate(-18 125.6 150.2)">14,50</text>
<text x="20.5" y="158.1" transform="rotate(-90 20.5 158.1)">11,00</text>
<text x="70.4" y="160.9" transform="rotate(-11 70.4 160.9)">R5,50</text>
<text x="285.3" y="161.3">13,50</text>
<text x="340.8" y="156.1">2,</text>
<text x="344.9" y="156.1">50</text>
<text x="151.5" y="169" transform="rotate(-90 151.5 169)">20,00</text>
<text x="263.6" y="170.3" transform="rotate(-60 263.6 170.3)">90,00°</text>
<text x="331.6" y="172.5" transform="rotate(-75 331.6 172.5)">30,00°</text>
<text x="26.5" y="174.7" transform="rotate(-90 26.5 174.7)">6,00</text>
<text x="98.2" y="177.6" transform="rotate(-34 98.2 177.6)">R2,50</text>
<text x="295" y="179.4" transform="rotate(42 295 179.4)">4x⌀2,00 -7,00 DEEP</text>
<text x="315.8" y="176.1" transform="rotate(-75 315.8 176.1)">3</text>
<text x="377.9" y="175.2" transform="rotate(-90 377.9 175.2)">5,00</text>
<text x="36.6" y="181.5">2</text>
<text x="6.4" y="187.4">B</text>
<text x="39.1" y="190.6">7</text>
<text x="48.7" y="190.5">15</text>
<text x="410.7" y="187.4">B</text>
<text x="119.2" y="192.6">25,50</text>
<text x="38.1" y="198.6">14,50</text>
<text x="45.4" y="210.6">29,00</text>
<text x="219.2" y="227.3" transform="rotate(-11 219.2 227.3)">R12,75</text>
<text x="87.4" y="242.7" transform="rotate(-31 87.4 242.7)">R4,00</text>
<text x="171.2" y="241.4" transform="rotate(-90 171.2 241.4)">37,50</text>
<text x="119.2" y="256.2">35,00</text>
<text x="6.4" y="261.7">A</text>
<text x="410.7" y="261.7">A</text>
<text x="316" y="283.8">Combined</text>
<text x="392.9" y="285">3 / 32</text>
<text x="33.7" y="290.9">6</text>
<text x="103.7" y="290.9">5</text>
<text x="173.7" y="290.9">4</text>
<text x="243.7" y="290.9">3</text>
<text x="313.7" y="290.9">2</text>
<text x="383.7" y="290.9">1</text>
</g>
<g font-size="4.6">
<text x="67.3" y="178.9" transform="rotate(44 67.3 178.9)">⌴</text>
<text x="71.5" y="174.5" transform="rotate(44 71.5 174.5)">⌀3,00 -16,00 DEEP</text>
<text x="73.9" y="185.2" transform="rotate(44 73.9 185.2)">⌀5,00 ↧ 5,00</text>
<text x="211.2" y="221" transform="rotate(-33 211.2 221)">⌀19,00</text>
</g>
<g font-size="3.5">
<text x="241" y="266">simon.erikssonwestl</text>
<text x="361" y="266">2021-11-03</text>
</g>
<g font-size="2.8">
<text x="241" y="260.1">Designed by</text>
<text x="273" y="260.1">Checked by</text>
<text x="298" y="260.1">Approved by</text>
<text x="330.3" y="260">Date</text>
<text x="361" y="260">Date</text>
<text x="378.4" y="280.1">Edition</text>
<text x="396.6" y="280.1">Sheet</text>
</g>
</svg>
